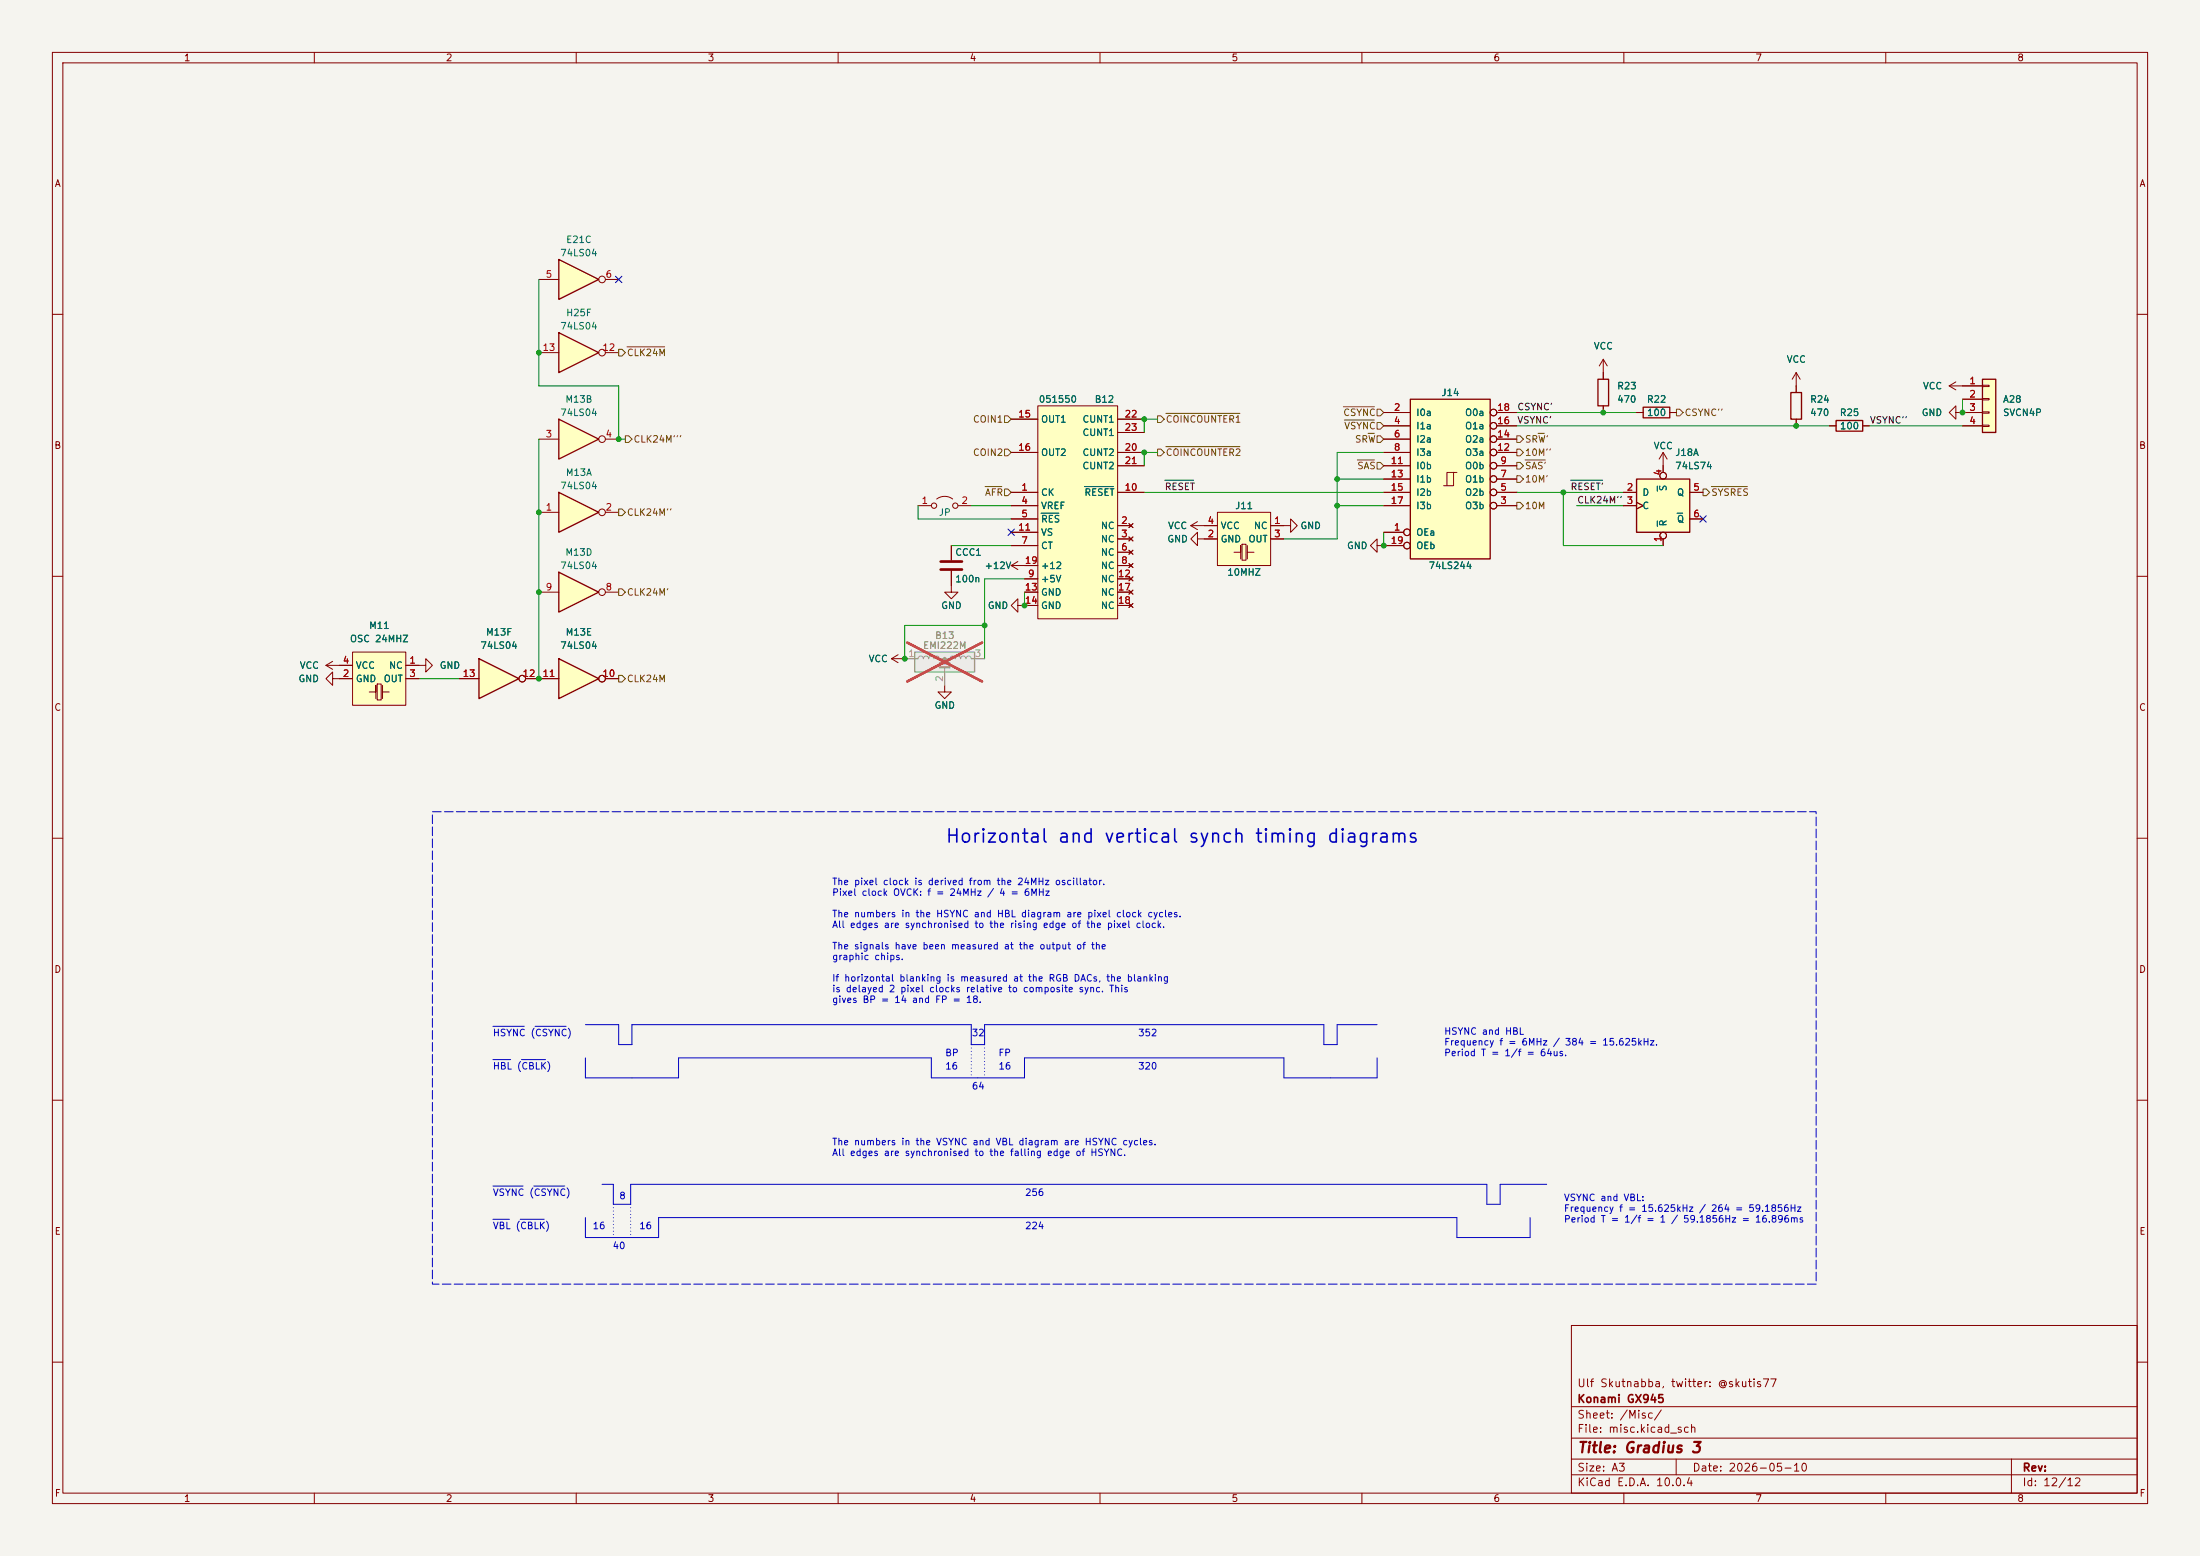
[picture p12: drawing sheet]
<svg xmlns="http://www.w3.org/2000/svg" width="420mm" height="297mm" viewBox="0 0 420 297" stroke-linecap="round" stroke-linejoin="round" font-family="sans-serif">
<path d="M0 0h420v297h-420z" fill="#f5f4ef" stroke="#f5f4ef" stroke-width=".19"/>
<g fill="none" stroke="#840000" stroke-width=".19">
<path d="M10 10h400v277h-400zM12 12h396v273h-396zM60 10v2M110 10v2M160 10v2M210 10v2M260 10v2M310 10v2M360 10v2M10 60h2M372.1 73.7l1.3 .7M372.1 73.7h2.5"/>
<path d="M373.4 78.7v-1.2l-1.3 1.2 1.3 1.3v-1.3h1.2M373.4 72.9l-1.3 .8M408 60h2M317.5 86.4l-.8 1.2M317.5 86.4l.8 1.2M317.5 86.4v2.5M10 110h2M408 110h2M170.2 125.7l1.2 .8M170.2 125.7h2.5M171.4 125l-1.2 .7M10 160h2"/>
<path d="M408 160h2M10 210h2M408 210h2M300 253h108v32h-108zM10 260h2M300 278.5h108M300 274.5h108M300 268.5h108M320 278.5v3M384 278.5v6.5M408 260h2M60 285v2"/>
<path d="M110 285v2M160 285v2M210 285v2M260 285v2M300 281.5h108M310 285v2M360 285v2"/>
</g>
<path d="M378.5 72.4h2.5v10.2h-2.5z" fill="#ffffc2"/>
<path d="M378.5 72.4h2.5v10.2h-2.5z" fill="none" stroke="#840000" stroke-width=".25"/>
<path d="M374.6 73.7h3.9M374.6 76.2h3.9M374.6 78.7h3.9M378.5 73.5h1.2v.3h-1.2zM378.5 76.1h1.2v.2h-1.2zM378.5 78.6h1.2v.3h-1.2zM228.6 99.6l-1.3 .7M374.6 81.3h3.9M378.5 81.2h1.2v.2h-1.2zM181.6 111.8v1.2h1.3l-1.3 1.3-1.3-1.3h1.3M227.3 100.3l1.3 .8M227.3 100.3h2.6" fill="none" stroke="#840000" stroke-width=".19"/>
<path d="M106.7 94l7.6 3.8-7.6 3.8z" fill="#ffffc2"/>
<path d="M106.7 94l7.6 3.8-7.6 3.8z" fill="none" stroke="#840000" stroke-width=".25"/>
<g fill="none" stroke="#840000" stroke-width=".19">
<path d="M102.9 97.8h3.8M115.6 97.8h2.5"/>
<circle cx="114.9" cy="97.8" r=".63"/>
</g>
<path d="M67.3 124.5h10.2v10.1h-10.2z" fill="#ffffc2"/>
<path d="M64.8 127h2.5M64.8 129.5h2.5M67.3 124.5h10.2v10.1h-10.2zM70.5 132.1h1.3v-1.3v2.6M72 130.6h.8v3h-.8zM73 130.8v2.6M73 132.1h1.3M77.5 127h2.5M77.5 129.5h2.5" fill="none" stroke="#840000" stroke-width=".19"/>
<path d="M106.7 80l7.6 3.8-7.6 3.8z" fill="#ffffc2"/>
<path d="M106.7 80l7.6 3.8-7.6 3.8z" fill="none" stroke="#840000" stroke-width=".25"/>
<g fill="none" stroke="#840000" stroke-width=".19">
<path d="M102.9 83.8h3.8M115.6 83.8h2.5"/>
<circle cx="114.9" cy="83.8" r=".63"/>
</g>
<path d="M269.2 76.2h15.3v30.5h-15.3z" fill="#ffffc2"/>
<g fill="none" stroke="#840000" stroke-width=".19">
<path d="M264.2 78.7h5M285.7 78.7h3.9M264.2 96.5h5M264.2 81.3h5M264.2 94h5M264.2 83.8h5M264.2 91.4h5M264.2 86.4h5M264.2 88.9h5M277.5 90.2h-1.3v2.5M278.1 90.2h-.6v2.5h-1.9M285.7 96.5h3.9"/>
<path d="M285.7 81.3h3.9M285.7 94h3.9M285.7 83.8h3.9M285.7 91.4h3.9M285.7 86.4h3.9M285.7 88.9h3.9M228.6 102.9v-1.3l-1.3 1.3 1.3 1.2v-1.2h1.3M264.2 101.6h3.8M264.2 104.1h3.8M62.2 127l1.3 .8M62.2 127h2.6M63.5 126.2l-1.3 .8"/>
<circle cx="285.1" cy="78.7" r=".63"/>
<circle cx="285.1" cy="81.3" r=".63"/>
<circle cx="285.1" cy="83.8" r=".63"/>
<circle cx="285.1" cy="91.4" r=".63"/>
<circle cx="285.1" cy="86.4" r=".63"/>
<circle cx="285.1" cy="88.9" r=".63"/>
<circle cx="285.1" cy="96.5" r=".63"/>
<circle cx="285.1" cy="94" r=".63"/>
<circle cx="268.6" cy="104.1" r=".63"/>
<circle cx="268.6" cy="101.6" r=".63"/>
</g>
<path d="M269.2 76.2h15.3v30.5h-15.3z" fill="none" stroke="#840000" stroke-width=".25"/>
<path d="M232.4 97.8h10.2v10.2h-10.2z" fill="#ffffc2"/>
<path d="M232.4 97.8h10.2v10.2h-10.2zM229.9 100.3h2.5M229.9 102.9h2.5M235.6 105.4h1.3v-1.3v2.6M237.1 103.9h.8v3h-.8zM238.1 104.1v2.6M238.1 105.4h1.3M242.6 100.3h2.5M242.6 102.9h2.5" fill="none" stroke="#840000" stroke-width=".19"/>
<path d="M106.7 49.5l7.6 3.8-7.6 3.9z" fill="#ffffc2"/>
<path d="M106.7 49.5l7.6 3.8-7.6 3.9z" fill="none" stroke="#840000" stroke-width=".25"/>
<g fill="none" stroke="#840000" stroke-width=".19">
<path d="M102.9 53.3h3.8M115.6 53.3h2.5"/>
<circle cx="114.9" cy="53.3" r=".63"/>
</g>
<path d="M106.7 63.5l7.6 3.8-7.6 3.8z" fill="#ffffc2"/>
<path d="M106.7 63.5l7.6 3.8-7.6 3.8z" fill="none" stroke="#840000" stroke-width=".25"/>
<g fill="none" stroke="#840000" stroke-width=".19">
<path d="M102.9 67.3h3.8M115.6 67.3h2.5M175.3 96.5h2.5M178.8 95.3a2.54 2.54 0 0 1 3.1 0M182.9 96.5h2.5M181.6 104.1v2.8M181.6 109v2.8M194.3 115.6v-1.3l-1.3 1.3 1.3 1.2v-1.2h1.3M63.5 129.5v-1.2l-1.3 1.2 1.3 1.3v-1.3h1.3M80 127h1.3v-1.3l1.2 1.3-1.2 1.3v-1.3"/>
<circle cx="114.9" cy="67.3" r=".63"/>
<circle cx="178.3" cy="96.5" r=".51"/>
<circle cx="182.4" cy="96.5" r=".51"/>
</g>
<path d="M179.6 107.2h4M179.6 108.7h4" fill="none" stroke="#840000" stroke-width=".51"/>
<path d="M312.4 91.4h10.2v10.2h-10.2z" fill="#ffffc2"/>
<path d="M312.4 91.4h10.2v10.2h-10.2z" fill="none" stroke="#840000" stroke-width=".25"/>
<g fill="none" stroke="#840000" stroke-width=".19">
<path d="M309.9 94h2.5M309.9 96.5h2.5M312.4 95.9l1.3 .6-1.3 .7M317.5 88.9v1.3M322.6 94h2.5M322.6 99.1h2.5M193 108l1.3 .7M193 108h2.6M194.3 107.2l-1.3 .8M317.5 102.9v1.2"/>
<circle cx="317.5" cy="90.8" r=".63"/>
<circle cx="317.5" cy="102.2" r=".63"/>
</g>
<path d="M316.4 92.8v.9M316.4 99.4v1.1M320.2 98h1" fill="none" stroke="#006464" stroke-width=".19"/>
<path d="M174.6 124.5h11.5v3.8h-11.5z" fill="#ebeae8"/>
<path d="M174.6 124.5h11.5v3.8h-11.5z" fill="none" stroke="#9c9b98" stroke-width=".25"/>
<path d="M172.7 125.7h2.6l.1-.3 .4-.2 .3 .2 .2 .3 .1-.3 .4-.2 .3 .2 .2 .3 .1-.3 .4-.2 .4 .2 .1 .3 .2-.3 .3-.2 .4 .2 .1 .3h2.1l.1-.3 .4-.2 .3 .2 .2 .3 .1-.3 .4-.2 .3 .2 .2 .3 .1-.3 .4-.2 .4 .2 .1 .3 .2-.3 .3-.2 .4 .2 .1 .3h2.6M180.3 125.7v.8M180.3 127.5v3.3" fill="none" stroke="#9c9b98" stroke-width=".19"/>
<g fill="#9c9b98" stroke="#9c9b98" stroke-width=".19">
<path d="M179.3 127.3h2.1v.2h-2.1z"/>
<path d="M179.3 126.5h2.1v.2h-2.1z"/>
<circle cx="180.3" cy="125.7" r=".25"/>
</g>
<path d="M173.2 122.7l14.3 7.4M187.5 122.7l-14.3 7.4" fill="none" stroke="#e12e31" stroke-width=".46"/>
<path d="M180.3 130.8v1.3h1.3l-1.3 1.3-1.2-1.3h1.2" fill="none" stroke="#840000" stroke-width=".19"/>
<path d="M91.4 125.7l7.7 3.8-7.7 3.9z" fill="#ffffc2"/>
<path d="M91.4 125.7l7.7 3.8-7.7 3.9z" fill="none" stroke="#840000" stroke-width=".25"/>
<g fill="none" stroke="#840000" stroke-width=".19">
<path d="M87.6 129.5h3.8M100.3 129.5h2.6"/>
<circle cx="99.7" cy="129.5" r=".63"/>
</g>
<path d="M106.7 125.7l7.6 3.8-7.6 3.9z" fill="#ffffc2"/>
<path d="M305.1 72.4h2v5.1h-2zM106.7 125.7l7.6 3.8-7.6 3.9z" fill="none" stroke="#840000" stroke-width=".25"/>
<g fill="none" stroke="#840000" stroke-width=".19">
<path d="M306.1 68.6l-.8 1.3M306.1 68.6l.7 1.3M306.1 68.6v3.8M306.1 77.5v1.2M102.9 129.5h3.8M115.6 129.5h2.5"/>
<circle cx="114.9" cy="129.5" r=".63"/>
</g>
<path d="M198.1 77.5h15.3v40.6h-15.3z" fill="#ffffc2"/>
<g fill="none" stroke="#840000" stroke-width=".19">
<path d="M198.1 77.5h15.3v40.6h-15.3zM342.9 71.1l-.8 1.3M342.9 71.1l.8 1.3M342.9 71.1v2.6M193 94h5.1M193 96.5h5.1M193 99.1h5.1M193 80h5.1M193 86.4h5.1M213.4 94h5M213.4 80h5M213.4 86.4h5"/>
<path d="M213.4 88.9h5M213.4 82.6h5M215.5 99.9l.8 .8M216.3 99.9l-.8 .8M193 104.1h5.1M193 101.6h5.1M195.6 108h2.5M195.6 110.5h2.5M195.6 113h2.5M195.6 115.6h2.5M213.4 100.3h2.5M213.4 102.9h2.5"/>
<path d="M213.4 105.4h2.5M213.4 108h2.5M213.4 110.5h2.5M213.4 113h2.5M213.4 115.6h2.5M215.5 102.5l.8 .8M215.5 105l.8 .8M215.5 107.6l.8 .7M215.5 110.1l.8 .8M215.5 112.6l.8 .8M215.5 115.2l.8 .8M216.3 102.5l-.8 .8"/>
<path d="M216.3 105l-.8 .8M216.3 107.6l-.8 .7M216.3 110.1l-.8 .8M216.3 112.6l-.8 .8M216.3 115.2l-.8 .8M262.9 104.1v-1.2l-1.3 1.2 1.3 1.3v-1.3h1.3"/>
</g>
<path d="M198.8 98h3.3M207 92.9h5.5" fill="none" stroke="#006464" stroke-width=".19"/>
<path d="M106.7 109.2l7.6 3.8-7.6 3.8z" fill="#ffffc2"/>
<path d="M313.7 77.7h5.1v2.1h-5.1zM341.9 74.9h2v5.1h-2zM350.5 80.3h5.1v2h-5.1zM106.7 109.2l7.6 3.8-7.6 3.8z" fill="none" stroke="#840000" stroke-width=".25"/>
<g fill="none" stroke="#840000" stroke-width=".19">
<path d="M264.2 78.7h5M285.7 78.7h3.9M306.1 71.1v1.3M306.1 77.5v1.2M312.4 78.7h1.3M318.8 78.7h1.2M342.9 73.7v1.2M374.6 78.7h3.9M374.6 73.7h3.9M374.6 76.2h3.9M193 96.5h5.1M193 94h5.1"/>
<path d="M193 86.4h5.1M193 99.1h5.1M193 80h5.1M213.4 94h5M213.4 86.4h5M213.4 88.9h5M213.4 80h5M213.4 82.6h5M215.5 99.9l.8 .8M216.3 99.9l-.8 .8M264.2 81.3h5M264.2 96.5h5"/>
<path d="M264.2 94h5M264.2 83.8h5M264.2 91.4h5M264.2 86.4h5M264.2 88.9h5M285.7 81.3h3.9M285.7 96.5h3.9M285.7 94h3.9M285.7 83.8h3.9M285.7 91.4h3.9M285.7 86.4h3.9M285.7 88.9h3.9"/>
<path d="M309.9 96.5h2.5M309.9 94h2.5M312.4 95.9l1.3 .6-1.3 .7M317.5 88.9v1.3M322.6 94h2.5M322.6 99.1h2.5M342.9 80v1.3M349.2 81.3h1.3M355.6 81.3h1.3M374.6 81.3h3.9M102.9 113h3.8M115.6 113h2.5"/>
<path d="M181.6 104.1v2.8M181.6 109v2.8M193 101.6h5.1M193 104.1h5.1M195.6 113h2.5M195.6 108h2.5M195.6 110.5h2.5M195.6 115.6h2.5M213.4 113h2.5M213.4 100.3h2.5M213.4 102.9h2.5M213.4 105.4h2.5"/>
<path d="M213.4 108h2.5M213.4 110.5h2.5M213.4 115.6h2.5M215.5 102.5l.8 .8M215.5 105l.8 .8M215.5 107.6l.8 .7M215.5 110.1l.8 .8M215.5 112.6l.8 .8M215.5 115.2l.8 .8M216.3 102.5l-.8 .8M216.3 105l-.8 .8M216.3 107.6l-.8 .7"/>
<path d="M216.3 110.1l-.8 .8M216.3 112.6l-.8 .8M216.3 115.2l-.8 .8M229.9 100.3h2.5M229.9 102.9h2.5M242.6 100.3h3.8v-1.2l1.2 1.2-1.2 1.3v-1.3M242.6 102.9h2.5M264.2 101.6h3.8M264.2 104.1h3.8M317.5 102.9v1.2M64.8 129.5h2.5M64.8 127h2.5"/>
<path d="M77.5 129.5h2.5M77.5 127h2.5M87.6 129.5h3.8M100.3 129.5h6.4M115.6 129.5h2.5"/>
<circle cx="285.1" cy="78.7" r=".63"/>
<circle cx="285.1" cy="81.3" r=".63"/>
<circle cx="285.1" cy="83.8" r=".63"/>
<circle cx="285.1" cy="91.4" r=".63"/>
<circle cx="285.1" cy="86.4" r=".63"/>
<circle cx="285.1" cy="88.9" r=".63"/>
<circle cx="285.1" cy="96.5" r=".63"/>
<circle cx="285.1" cy="94" r=".63"/>
<circle cx="317.5" cy="90.8" r=".63"/>
<circle cx="114.9" cy="113" r=".63"/>
<circle cx="268.6" cy="104.1" r=".63"/>
<circle cx="268.6" cy="101.6" r=".63"/>
<circle cx="317.5" cy="102.2" r=".63"/>
<circle cx="99.7" cy="129.5" r=".63"/>
<circle cx="114.9" cy="129.5" r=".63"/>
</g>
<g fill="none" stroke="#725600" stroke-width=".19">
<path d="M118.1 66.7h.6l.7 .6-.7 .6h-.6zM119.7 66.2h7.2M191.8 79.4h.6l.6 .6-.6 .6h-.6zM221 79.4h.6l.6 .6-.6 .6h-.6zM222.6 78.9h14.1M256.5 77.6h5.9M262.9 78.1h.6l.7 .6-.7 .7h-.6zM320 78.1h.7l.6 .6-.6 .7h-.7zM118.1 97.2h.6l.7 .6-.7 .6h-.6zM119.4 83.2h.6l.6 .6-.6 .7h-.6zM188.1 92.9h3.1M191.8 93.3h.6l.6 .7-.6 .6h-.6z"/>
<path d="M191.8 85.7h.6l.6 .7-.6 .6h-.6zM221 85.7h.6l.6 .7-.6 .6h-.6zM222.6 85.3h14.1M256.6 80.2h5.8M259.1 87.8h3.3M261.2 82.7h1.2M262.9 80.6h.6l.7 .7-.7 .6h-.6zM262.9 83.2h.6l.7 .6-.7 .7h-.6zM262.9 88.3h.6l.7 .6-.7 .6h-.6zM289.6 85.7h.6l.6 .7-.6 .6h-.6zM289.6 83.2h.6l.6 .6-.6 .7h-.6zM289.6 88.3h.6l.6 .6-.6 .6h-.6z"/>
<path d="M289.6 90.8h.6l.6 .6-.6 .7h-.6zM289.6 95.9h.6l.6 .6-.6 .7h-.6zM291.1 87.8h3.9M293.6 82.7h1.2M325.1 93.3h.7l.6 .7-.6 .6h-.7zM326.7 92.9h6.9M118.1 112.4h.6l.7 .6-.7 .7h-.6zM118.1 128.9h.6l.7 .6-.7 .7h-.6z"/>
</g>
<path d="M222.4 91.7h5.5M299.8 91.7h6.1" fill="none" stroke="#0f0f0f" stroke-width=".19"/>
<path d="M94.1 195.9h6M102.2 195.9h5.9M111.8 195.6h6.3v3.8h2.5v-3.8h64.8v3.8h2.6v-3.8h64.7v3.8h2.6v-3.8h7.6M94.1 202.3h3.4M99.5 202.3h4.6M111.8 201.9v3.8h17.7v-3.8h48.3v3.8h17.8v-3.8h49.5v3.8h17.8v-3.8M94.1 226.4h5.7M94.1 232.7h3.1M99.3 232.7h4.6M101.9 226.4h5.9M111.8 232.4v3.8h13.9v-3.8h152.4v3.8h14v-3.8M114.9 226.1h2.2v3.8h3.3v-3.8h163.4v3.8h2.6v-3.8h8.9" fill="none" stroke="#0000c2" stroke-width=".19"/>
<path d="M185.4 199.4v6.3M188 199.4v6.3M117.1 229.9v6.3M120.4 229.9v6.3" fill="none" stroke="#0000c2" stroke-width=".19" stroke-dasharray="0 .6"/>
<g fill="none" stroke="#009600" stroke-width=".19">
<path d="M102.9 53.3v20.4h15.2v10.1h1.3M289.6 78.7h22.8M374.6 76.2v2.5M102.9 83.8v45.7M175.3 96.5v2.6h17.7M185.4 96.5h7.6M218.4 94h45.8M221 86.4h-2.6v2.5M221 80h-2.6v2.6M255.3 91.4h8.9M255.3 96.5h8.9M264.2 86.4h-8.9v16.5h-10.2"/>
<path d="M289.6 81.3h59.6M289.6 94h20.3M298.4 94v10.1h19.1M301 96.5h8.9M356.9 81.3h17.7M181.6 104.1h11.4M188 119.4h-15.3v6.3M195.6 110.5h-7.6v15.2M195.6 113v2.6M264.2 101.6v2.5M80 129.5h7.6"/>
</g>
<path d="M117.5 52.7l1.2 1.2M118.7 52.7l-1.2 1.2M324.5 98.5l1.2 1.2M325.7 98.5l-1.2 1.2M192.4 101l1.2 1.2M193.6 101l-1.2 1.2" fill="none" stroke="#000084" stroke-width=".19"/>
<path d="M82.5 154.9h264.2v90.2h-264.2z" fill="none" stroke="#0000c2" stroke-width=".19" stroke-dasharray="1.7 .6"/>
<path d="M198.8 98h3.3M207 92.9h5.5M316.4 92.8v.9M316.4 99.4v1.1M320.2 98h1" fill="none" stroke="#006464" stroke-width=".19"/>
<path d="M172.7 125.7h2.6M180.3 128.3v2.5M185.4 125.7h2.6" fill="none" stroke="#9c9b98" stroke-width=".19"/>
<path d="M173.2 122.7l14.3 7.4M187.5 122.7l-14.3 7.4" fill="none" stroke="#e12e31" stroke-width=".46"/>
<g fill="#009600" stroke="#009600" stroke-width=".19">
<circle cx="374.6" cy="78.7" r=".46"/>
<circle cx="298.4" cy="94" r=".46"/>
<circle cx="264.2" cy="104.1" r=".46"/>
<circle cx="255.3" cy="96.5" r=".46"/>
<circle cx="306.1" cy="78.7" r=".46"/>
<circle cx="255.3" cy="91.4" r=".46"/>
<circle cx="342.9" cy="81.3" r=".46"/>
<circle cx="102.9" cy="113" r=".46"/>
<circle cx="102.9" cy="129.5" r=".46"/>
<circle cx="102.9" cy="67.3" r=".46"/>
<circle cx="118.1" cy="83.8" r=".46"/>
<circle cx="102.9" cy="97.8" r=".46"/>
<circle cx="172.7" cy="125.7" r=".46"/>
<circle cx="195.6" cy="115.6" r=".46"/>
<circle cx="188" cy="119.4" r=".46"/>
<circle cx="218.4" cy="86.4" r=".46"/>
<circle cx="218.4" cy="80" r=".46"/>
</g>
<text font-size="2.5" fill="#0000c2" x="180.3" y="161.5">Horizontal and vertical synch timing diagrams</text>
<text font-size="2" fill="#840000" x="301" y="277.8">Title: Gradius 3</text>
<g font-size="1.5" fill="#840000">
<text x="301" y="268.1">Konami GX945</text>
<text x="301" y="265.1">Ulf Skutnabba, twitter: @skutis77</text>
<text x="301" y="273.8">File: misc.kicad_sch</text>
<text x="301" y="271.1">Sheet: /Misc/</text>
<text x="301" y="281.2">Size: A3</text>
<text x="323" y="281.2">Date: 2026-05-10</text>
<text x="386" y="281.2">Rev:</text>
<text x="301" y="284">KiCad E.D.A. 10.0.4</text>
<text x="386" y="284">Id: 12/12</text>
</g>
<g font-size="1.3" fill="#840000">
<text x="35" y="12">1</text>
<text x="85" y="12">2</text>
<text x="135" y="12">3</text>
<text x="185" y="12">4</text>
<text x="235" y="12">5</text>
<text x="285" y="12">6</text>
<text x="335" y="12">7</text>
<text x="385" y="12">8</text>
<text x="10.3" y="36">A</text>
<text x="408.3" y="36">A</text>
<text x="10.3" y="86">B</text>
<text x="408.2" y="86">B</text>
<text x="10.3" y="136">C</text>
<text x="408.2" y="136">C</text>
<text x="10.3" y="186">D</text>
<text x="408.2" y="186">D</text>
<text x="10.3" y="236">E</text>
<text x="408.3" y="236">E</text>
<text x="10.3" y="286">F</text>
<text x="35" y="287">1</text>
<text x="85" y="287">2</text>
<text x="135" y="287">3</text>
<text x="185" y="287">4</text>
<text x="235" y="287">5</text>
<text x="285" y="287">6</text>
<text x="335" y="287">7</text>
<text x="385" y="287">8</text>
<text x="408.3" y="286">F</text>
</g>
<g font-size="1.3" fill="#006464">
<text x="108" y="46.7">E21C</text>
<text x="106.9" y="49.2">74LS04</text>
<text x="106.9" y="63.2">74LS04</text>
<text x="108" y="60.7">H25F</text>
<text x="304.2" y="67">VCC</text>
<text x="341" y="69.6">VCC</text>
<text x="107.8" y="77.2">M13B</text>
<text x="198.2" y="77.2">051550</text>
<text x="208.9" y="77.2">B12</text>
<text x="275.1" y="75.9">J14</text>
<text x="308.6" y="77.2">470</text>
<text x="308.6" y="74.6">R23</text>
<text x="314.3" y="77.2">R22</text>
<text x="345.4" y="77.2">R24</text>
<text x="367" y="74.6">VCC</text>
<text x="382.3" y="77.2">A28</text>
<text x="106.9" y="79.7">74LS04</text>
<text x="198.6" y="81">OUT1</text>
<text x="206.5" y="81">CUNT1</text>
<text x="206.5" y="83.5">CUNT1</text>
<text x="270.3" y="79.7">I0a</text>
<text x="270.3" y="82.3">I1a</text>
<text x="279.6" y="82.3">O1a</text>
<text x="279.6" y="79.7">O0a</text>
<text x="314.3" y="79.7">100</text>
<text x="345.4" y="79.7">470</text>
<text x="351.1" y="79.7">R25</text>
<text x="351.1" y="82.3">100</text>
<text x="366.8" y="79.7">GND</text>
<text x="382.3" y="79.7">SVCN4P</text>
<text x="198.6" y="87.3">OUT2</text>
<text x="206.5" y="87.3">CUNT2</text>
<text x="206.5" y="89.9">CUNT2</text>
<text x="270.3" y="84.8">I2a</text>
<text x="270.3" y="87.3">I3a</text>
<text x="270.3" y="89.9">I0b</text>
<text x="279.6" y="89.9">O0b</text>
<text x="279.6" y="87.3">O3a</text>
<text x="279.6" y="84.8">O2a</text>
<text x="315.6" y="86.1">VCC</text>
<text x="319.7" y="87.3">J18A</text>
<text x="319.7" y="89.9">74LS74</text>
<text x="106.9" y="93.7">74LS04</text>
<text x="107.9" y="91.1">M13A</text>
<text x="198.6" y="95">CK</text>
<text x="206.9" y="95">RESET</text>
<text x="270.3" y="92.4">I1b</text>
<text x="270.3" y="95">I2b</text>
<text x="279.6" y="95">O2b</text>
<text x="279.6" y="92.4">O1b</text>
<text x="313.4" y="95">D</text>
<text x="318.5" y="93.9" transform="rotate(-90 318.5 93.9)">S</text>
<text x="320" y="95">Q</text>
<text x="179.1" y="98.8">JP</text>
<text x="198.6" y="97.5">VREF</text>
<text x="198.6" y="100">RES</text>
<text x="210" y="101.3">NC</text>
<text x="222.9" y="101.3">VCC</text>
<text x="232.9" y="101.3">VCC</text>
<text x="235.7" y="97.5">J11</text>
<text x="239.3" y="101.3">NC</text>
<text x="248.2" y="101.3">GND</text>
<text x="270.3" y="97.5">I3b</text>
<text x="279.6" y="97.5">O3b</text>
<text x="313.4" y="97.5">C</text>
<text x="318.5" y="100.6" transform="rotate(-90 318.5 100.6)">R</text>
<text x="320" y="100">Q</text>
<text x="107.8" y="106.4">M13D</text>
<text x="182.3" y="106.4">CCC1</text>
<text x="198.6" y="105.1">CT</text>
<text x="198.6" y="102.6">VS</text>
<text x="210" y="103.8">NC</text>
<text x="210" y="106.4">NC</text>
<text x="222.8" y="103.8">GND</text>
<text x="232.9" y="103.8">GND</text>
<text x="238.2" y="103.8">OUT</text>
<text x="257" y="105.1">GND</text>
<text x="270.3" y="102.6">OEa</text>
<text x="270.3" y="105.1">OEb</text>
<text x="106.9" y="108.9">74LS04</text>
<text x="182.3" y="111.5">100n</text>
<text x="187.9" y="108.9">+12V</text>
<text x="198.6" y="111.5">+5V</text>
<text x="198.6" y="108.9">+12</text>
<text x="210" y="108.9">NC</text>
<text x="210" y="111.5">NC</text>
<text x="234.2" y="110.2">10MHZ</text>
<text x="272.6" y="108.9">74LS244</text>
<text x="179.6" y="116.5">GND</text>
<text x="188.5" y="116.5">GND</text>
<text x="198.6" y="114">GND</text>
<text x="198.6" y="116.5">GND</text>
<text x="210" y="114">NC</text>
<text x="210" y="116.5">NC</text>
<text x="66.7" y="122.9">OSC 24MHZ</text>
<text x="70.4" y="120.4">M11</text>
<text x="91.6" y="124.2">74LS04</text>
<text x="92.7" y="121.6">M13F</text>
<text x="106.9" y="124.2">74LS04</text>
<text x="107.9" y="121.6">M13E</text>
<text x="56.9" y="130.5">GND</text>
<text x="57.1" y="128">VCC</text>
<text x="67.8" y="130.5">GND</text>
<text x="67.8" y="128">VCC</text>
<text x="73.1" y="130.5">OUT</text>
<text x="74.2" y="128">NC</text>
<text x="83.8" y="128">GND</text>
<text x="165.7" y="126.7">VCC</text>
<text x="178.3" y="135.6">GND</text>
</g>
<g font-size="1.3" fill="#a90000">
<text x="104.1" y="53.3">5</text>
<text x="115.5" y="53.3">6</text>
<text x="103.5" y="67.3">13</text>
<text x="114.9" y="67.3">12</text>
<text x="375.8" y="73.6">1</text>
<text x="375.8" y="76.2">2</text>
<text x="104.1" y="83.8">3</text>
<text x="115.5" y="83.8">4</text>
<text x="194.3" y="80">15</text>
<text x="214.6" y="80">22</text>
<text x="214.6" y="82.5">23</text>
<text x="266" y="78.7">2</text>
<text x="266" y="81.3">4</text>
<text x="266" y="83.8">6</text>
<text x="285.7" y="83.8">14</text>
<text x="285.7" y="81.3">16</text>
<text x="285.7" y="78.7">18</text>
<text x="375.8" y="78.7">3</text>
<text x="375.8" y="81.3">4</text>
<text x="194.3" y="86.3">16</text>
<text x="214.6" y="86.3">20</text>
<text x="214.6" y="88.9">21</text>
<text x="265.4" y="88.9">11</text>
<text x="266" y="86.3">8</text>
<text x="285.7" y="86.3">12</text>
<text x="286.3" y="88.9">9</text>
<text x="194.9" y="94">1</text>
<text x="214.6" y="94">10</text>
<text x="265.4" y="91.4">13</text>
<text x="265.4" y="94">15</text>
<text x="286.3" y="94">5</text>
<text x="286.3" y="91.4">7</text>
<text x="310.4" y="94">2</text>
<text x="317.5" y="90.9" transform="rotate(-90 317.5 90.9)">4</text>
<text x="323.1" y="94">5</text>
<text x="104.1" y="97.8">1</text>
<text x="115.5" y="97.8">2</text>
<text x="175.8" y="96.5">1</text>
<text x="183.4" y="96.5">2</text>
<text x="194.3" y="101.6">11</text>
<text x="194.9" y="96.5">4</text>
<text x="194.9" y="99">5</text>
<text x="213.9" y="100.3">2</text>
<text x="230.4" y="100.3">4</text>
<text x="243.1" y="100.3">1</text>
<text x="265.4" y="96.5">17</text>
<text x="266" y="101.6">1</text>
<text x="286.3" y="96.5">3</text>
<text x="310.4" y="96.5">3</text>
<text x="323.1" y="99">6</text>
<text x="194.9" y="104.1">7</text>
<text x="195.5" y="107.9">19</text>
<text x="213.9" y="102.8">3</text>
<text x="213.9" y="105.4">6</text>
<text x="213.9" y="107.9">8</text>
<text x="230.4" y="102.8">2</text>
<text x="243.1" y="102.8">3</text>
<text x="265.4" y="104.1">19</text>
<text x="317.5" y="103.6" transform="rotate(-90 317.5 103.6)">1</text>
<text x="104.1" y="113">9</text>
<text x="115.5" y="113">8</text>
<text x="195.5" y="113">13</text>
<text x="196.1" y="110.5">9</text>
<text x="213.3" y="110.5">12</text>
<text x="213.3" y="113">17</text>
<text x="195.5" y="115.5">14</text>
<text x="213.3" y="115.5">18</text>
<text x="65.3" y="129.5">2</text>
<text x="65.3" y="127">4</text>
<text x="78" y="127">1</text>
<text x="78" y="129.5">3</text>
<text x="88.2" y="129.5">13</text>
<text x="99.7" y="129.5">12</text>
<text x="103.5" y="129.5">11</text>
<text x="114.9" y="129.5">10</text>
</g>
<g font-size="1.3" fill="#725600">
<text x="119.6" y="68.3">CLK24M</text>
<text x="185.6" y="81">COIN1</text>
<text x="222.4" y="81">COINCOUNTER1</text>
<text x="256.3" y="79.7">CSYNC</text>
<text x="256.5" y="82.3">VSYNC</text>
<text x="321.5" y="79.7">CSYNC''</text>
<text x="120.8" y="84.8">CLK24M'''</text>
<text x="185.6" y="87.3">COIN2</text>
<text x="222.4" y="87.3">COINCOUNTER2</text>
<text x="258.6" y="84.8">SRW</text>
<text x="259" y="89.9">SAS</text>
<text x="291" y="87.3">10M''</text>
<text x="291" y="84.8">SRW'</text>
<text x="291" y="89.9">SAS'</text>
<text x="187.9" y="95">AFR</text>
<text x="291" y="92.4">10M'</text>
<text x="326.6" y="95">SYSRES</text>
<text x="119.6" y="98.8">CLK24M''</text>
<text x="291" y="97.5">10M</text>
<text x="119.6" y="114">CLK24M'</text>
<text x="119.6" y="130.5">CLK24M</text>
</g>
<g font-size="1.3" fill="#0f0f0f">
<text x="289.6" y="81.2">VSYNC'</text>
<text x="289.6" y="78.6">CSYNC'</text>
<text x="356.9" y="81.2">VSYNC''</text>
<text x="222.2" y="93.9">RESET</text>
<text x="299.7" y="93.9">RESET'</text>
<text x="301" y="96.4">CLK24M'' 3</text>
</g>
<g font-size="1.3" fill="#a5a4a2">
<text x="173.3" y="125.7">1</text>
<text x="186" y="125.7">3</text>
<text x="180.3" y="130.2" transform="rotate(-90 180.3 130.2)">2</text>
</g>
<g font-size="1.3" fill="#939391">
<text x="176.1" y="124.2">EMI222M</text>
<text x="178.4" y="122.3">B13</text>
</g>
<g font-size="1.3" fill="#0000c2">
<text x="158.7" y="169.3">The pixel clock is derived from the 24MHz oscillator.</text>
<text x="158.7" y="171.3">Pixel clock OVCK: f = 24MHz / 4 = 6MHz</text>
<text x="158.7" y="175.4">The numbers in the HSYNC and HBL diagram are pixel clock cycles.</text>
<text x="158.7" y="177.4">All edges are synchronised to the rising edge of the pixel clock.</text>
<text x="158.7" y="181.5">The signals have been measured at the output of the</text>
<text x="158.7" y="183.6">graphic chips.</text>
<text x="158.7" y="187.7">If horizontal blanking is measured at the RGB DACs, the blanking</text>
<text x="158.7" y="189.7">is delayed 2 pixel clocks relative to composite sync. This</text>
<text x="158.7" y="191.7">gives BP = 14 and FP = 18.</text>
<text x="275.6" y="197.8">HSYNC and HBL</text>
<text x="94" y="198.1">HSYNC (CSYNC)</text>
<text x="180.3" y="201.9">BP</text>
<text x="185.4" y="198.1">32</text>
<text x="190.5" y="201.9">FP</text>
<text x="217.2" y="198.1">352</text>
<text x="275.6" y="199.9">Frequency f = 6MHz / 384 = 15.625kHz.</text>
<text x="275.6" y="201.9">Period T = 1/f = 64us.</text>
<text x="94" y="204.4">HBL (CBLK)</text>
<text x="180.3" y="204.4">16</text>
<text x="185.4" y="208.3">64</text>
<text x="190.5" y="204.4">16</text>
<text x="217.2" y="204.4">320</text>
<text x="158.7" y="218.9">The numbers in the VSYNC and VBL diagram are HSYNC cycles.</text>
<text x="158.7" y="221">All edges are synchronised to the falling edge of HSYNC.</text>
<text x="94" y="228.6">VSYNC (CSYNC)</text>
<text x="118.1" y="229.2">8</text>
<text x="195.6" y="228.6">256</text>
<text x="298.4" y="229.6">VSYNC and VBL:</text>
<text x="298.4" y="231.6">Frequency f = 15.625kHz / 264 = 59.1856Hz</text>
<text x="298.4" y="233.7">Period T = 1/f = 1 / 59.1856Hz = 16.896ms</text>
<text x="94" y="234.9">VBL (CBLK)</text>
<text x="113" y="234.9">16</text>
<text x="116.8" y="238.7">40</text>
<text x="121.9" y="234.9">16</text>
<text x="195.6" y="234.9">224</text>
</g>
</svg>
